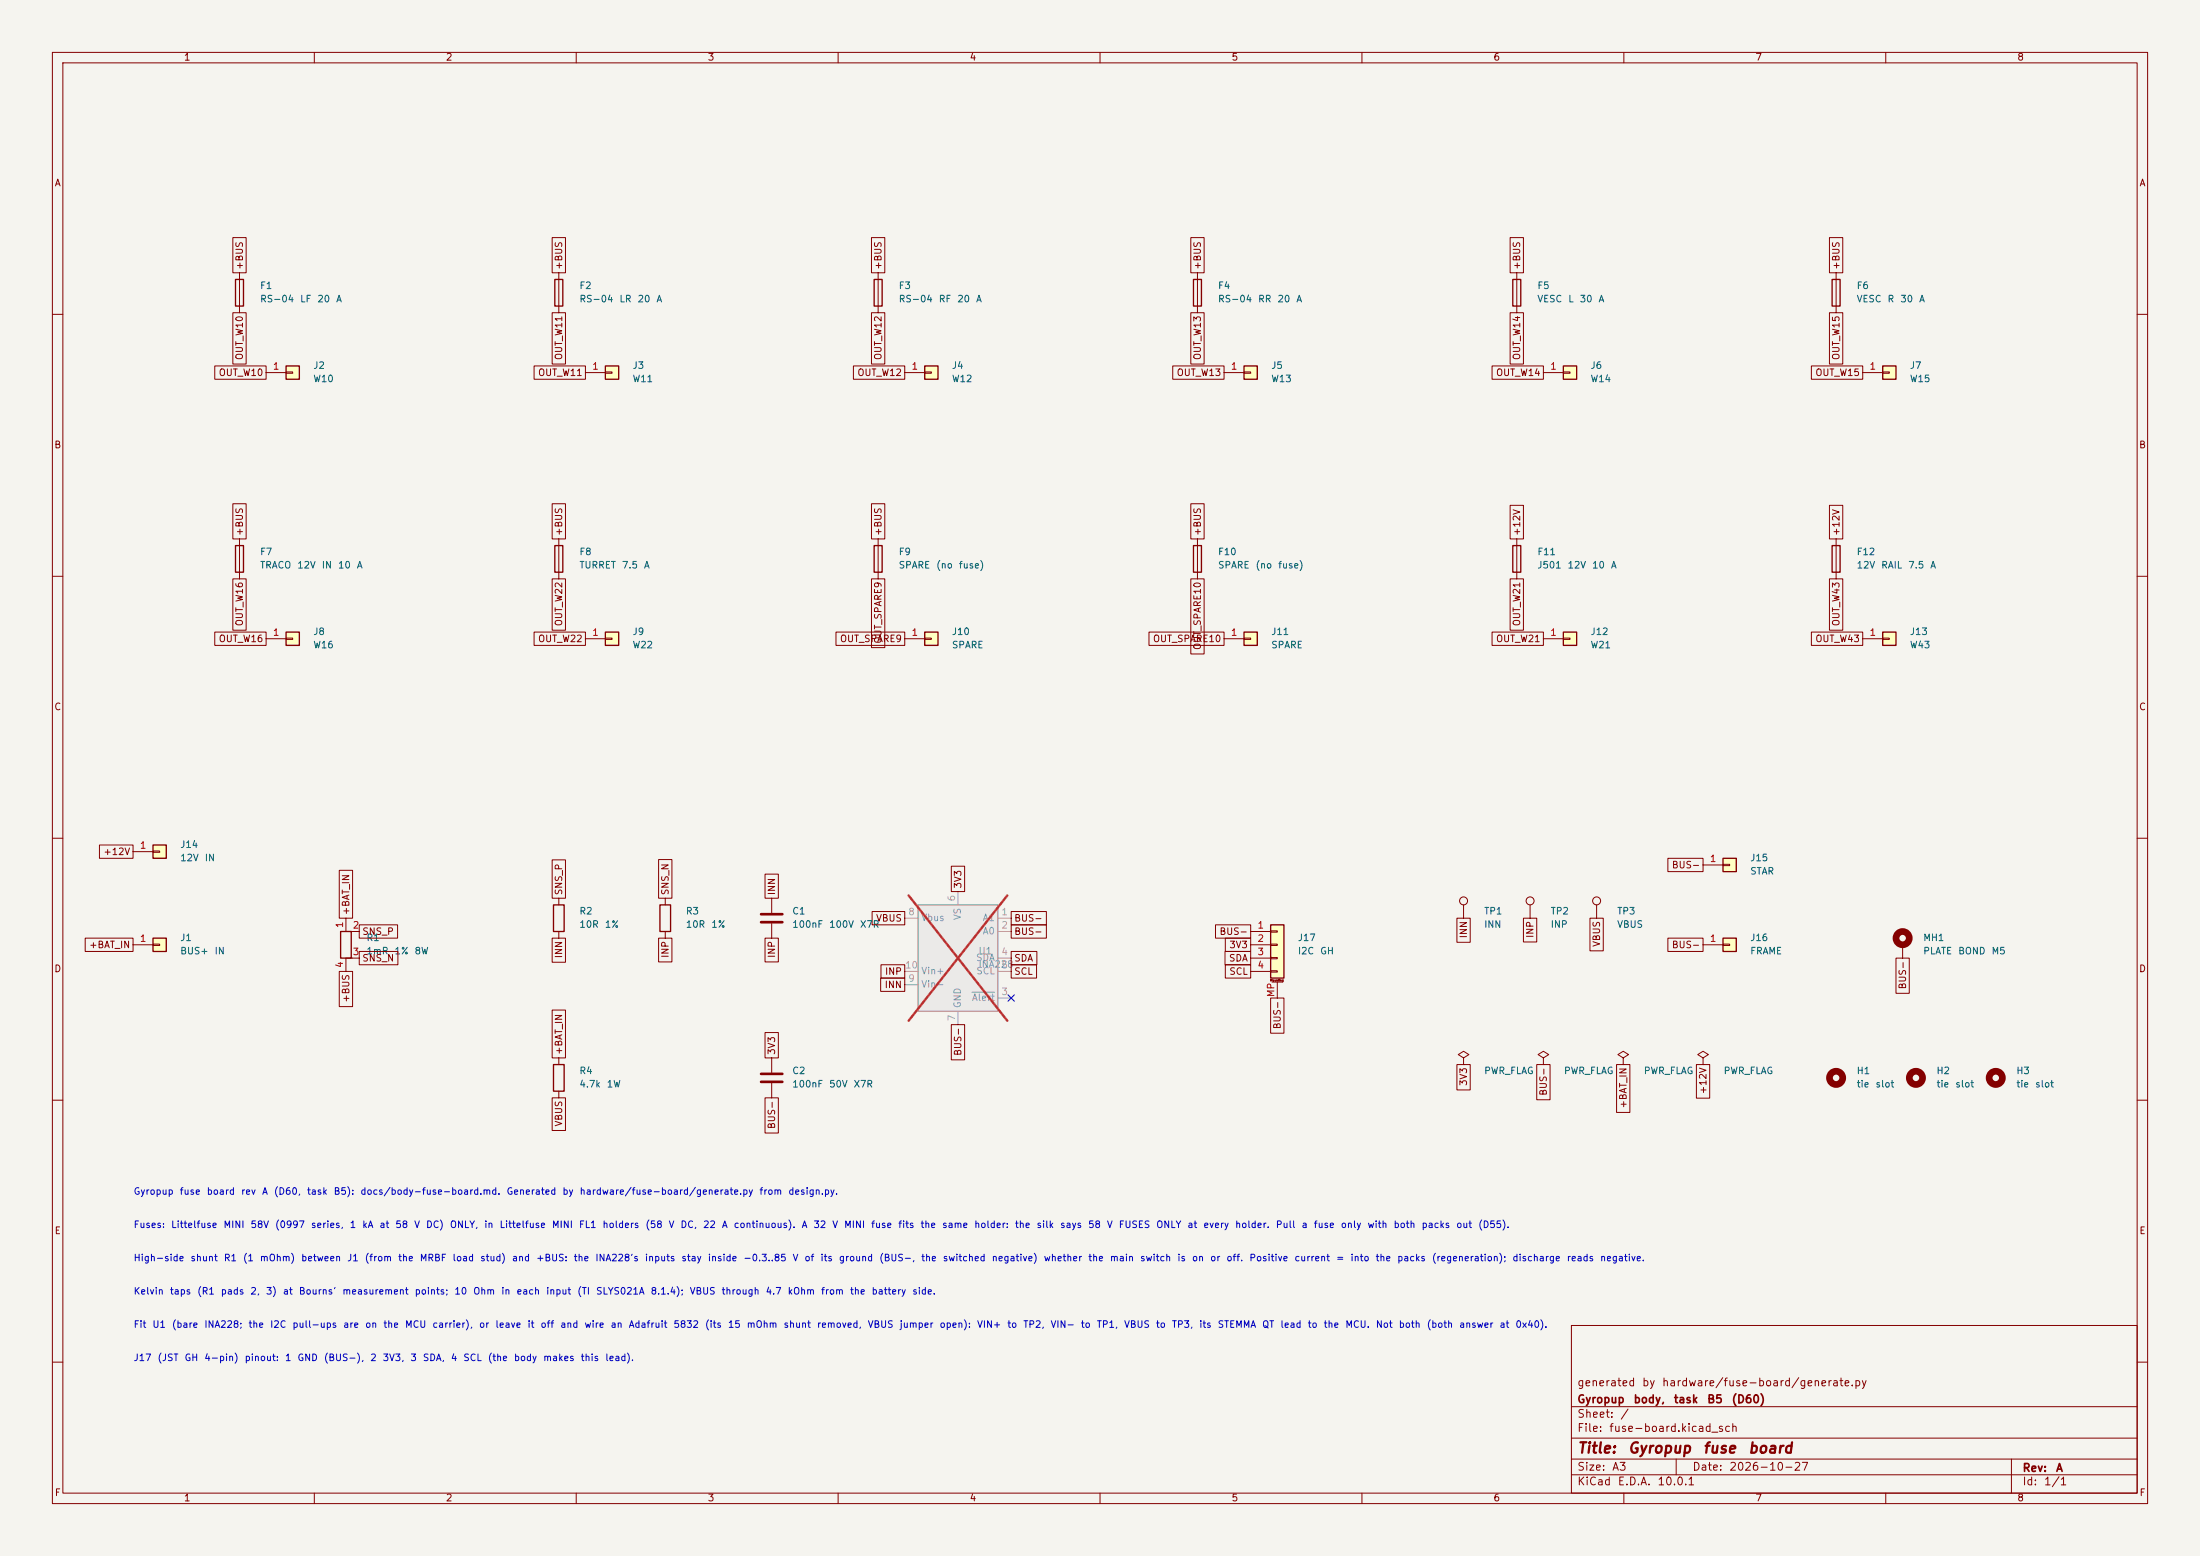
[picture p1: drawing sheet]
<svg xmlns="http://www.w3.org/2000/svg" width="420mm" height="297mm" viewBox="0 0 420 297" stroke-linecap="round" stroke-linejoin="round" font-family="sans-serif">
<path d="M0 0h420v297h-420z" fill="#f5f4ef" stroke="#f5f4ef" stroke-width=".19"/>
<g fill="none" stroke="#840000" stroke-width=".19">
<path d="M10 10h400v277h-400zM12 12h396v273h-396zM60 10v2M110 10v2M160 10v2M210 10v2M260 10v2M310 10v2M360 10v2M10 60h2M408 60h2M10 110h2"/>
<path d="M408 110h2M10 160h2M408 160h2M363.2 180.3v2.6M10 210h2M408 210h2M300 253h108v32h-108zM10 260h2M300 278.5h108M300 274.5h108M300 268.5h108M320 278.5v3"/>
<path d="M384 278.5v6.5M408 260h2M60 285v2M110 285v2M160 285v2M210 285v2M260 285v2M300 281.5h108M310 285v2M360 285v2"/>
</g>
<circle cx="363.2" cy="179.1" r="1.27" fill="none" stroke="#840000" stroke-width="1.3"/>
<path d="M359.4 69.9h2.5v2.5h-2.5z" fill="#ffffc2"/>
<path d="M349.8 53.3h1.5v5.1h-1.5zM359.4 69.9h2.5v2.5h-2.5z" fill="none" stroke="#840000" stroke-width=".25"/>
<path d="M350.5 52.1v7.6M355.6 71.1h3.8M359.4 71h1.3v.2h-1.3z" fill="none" stroke="#840000" stroke-width=".19"/>
<path d="M298.4 69.9h2.6v2.5h-2.6z" fill="#ffffc2"/>
<path d="M288.8 53.3h1.5v5.1h-1.5zM298.4 69.9h2.6v2.5h-2.6z" fill="none" stroke="#840000" stroke-width=".25"/>
<path d="M289.6 52.1v7.6M294.6 71.1h3.8M298.4 71h1.3v.2h-1.3z" fill="none" stroke="#840000" stroke-width=".19"/>
<path d="M359.4 120.7h2.5v2.5h-2.5z" fill="#ffffc2"/>
<path d="M349.8 104.1h1.5v5.1h-1.5zM359.4 120.7h2.5v2.5h-2.5z" fill="none" stroke="#840000" stroke-width=".25"/>
<path d="M350.5 102.9v7.6M355.6 121.9h3.8M359.4 121.8h1.3v.2h-1.3zM325.1 201.9l1-.6-1-.6-1 .6 1 .6v1.3M325.1 203.2h.1" fill="none" stroke="#840000" stroke-width=".19"/>
<path d="M328.9 179.1h2.6v2.5h-2.6z" fill="#ffffc2"/>
<path d="M328.9 179.1h2.6v2.5h-2.6z" fill="none" stroke="#840000" stroke-width=".25"/>
<path d="M325.1 180.3h3.8M328.9 180.2h1.3v.3h-1.3zM309.9 201.9l1-.6-1-.6-1 .6 1 .6v1.3M309.9 203.2h.1" fill="none" stroke="#840000" stroke-width=".19"/>
<path d="M328.9 163.8h2.6v2.6h-2.6z" fill="#ffffc2"/>
<path d="M328.9 163.8h2.6v2.6h-2.6z" fill="none" stroke="#840000" stroke-width=".25"/>
<path d="M325.1 165.1h3.8M328.9 165h1.3v.2h-1.3z" fill="none" stroke="#840000" stroke-width=".19"/>
<g fill="none" stroke="#840000" stroke-width="1.3">
<circle cx="350.5" cy="205.7" r="1.27"/>
<circle cx="365.8" cy="205.7" r="1.27"/>
<circle cx="381" cy="205.7" r="1.27"/>
</g>
<path d="M298.4 120.7h2.6v2.5h-2.6z" fill="#ffffc2"/>
<path d="M288.8 104.1h1.5v5.1h-1.5zM298.4 120.7h2.6v2.5h-2.6zM65 177.8h2.1v5.1h-2.1z" fill="none" stroke="#840000" stroke-width=".25"/>
<g fill="none" stroke="#840000" stroke-width=".19">
<path d="M289.6 102.9v7.6M294.6 121.9h3.8M298.4 121.8h1.3v.2h-1.3zM66 175.3v2.5h2.6M279.4 172.7v2.6M68.6 182.9h-2.6v2.5M279.4 201.9l1-.6-1-.6-1 .6 1 .6v1.3M279.4 203.2h.1M294.6 201.9l1.1-.6-1.1-.6-1 .6 1 .6v1.3M294.6 203.2h.1"/>
<circle cx="279.4" cy="172" r=".76"/>
</g>
<path d="M54.6 120.7h2.5v2.5h-2.5z" fill="#ffffc2"/>
<path d="M45 104.1h1.5v5.1h-1.5zM54.6 120.7h2.5v2.5h-2.5z" fill="none" stroke="#840000" stroke-width=".25"/>
<path d="M45.7 102.9v7.6M50.8 121.9h3.8M54.6 121.8h1.3v.2h-1.3z" fill="none" stroke="#840000" stroke-width=".19"/>
<path d="M54.6 69.9h2.5v2.5h-2.5z" fill="#ffffc2"/>
<path d="M45 53.3h1.5v5.1h-1.5zM54.6 69.9h2.5v2.5h-2.5z" fill="none" stroke="#840000" stroke-width=".25"/>
<path d="M45.7 52.1v7.6M50.8 71.1h3.8M54.6 71h1.3v.2h-1.3z" fill="none" stroke="#840000" stroke-width=".19"/>
<path d="M115.6 69.9h2.5v2.5h-2.5z" fill="#ffffc2"/>
<path d="M105.9 53.3h1.5v5.1h-1.5zM115.6 69.9h2.5v2.5h-2.5z" fill="none" stroke="#840000" stroke-width=".25"/>
<path d="M106.7 52.1v7.6M111.8 71.1h3.8M115.6 71h1.2v.2h-1.2z" fill="none" stroke="#840000" stroke-width=".19"/>
<path d="M115.6 120.7h2.5v2.5h-2.5z" fill="#ffffc2"/>
<path d="M105.9 104.1h1.5v5.1h-1.5zM115.6 120.7h2.5v2.5h-2.5zM105.7 203.2h2v5.1h-2z" fill="none" stroke="#840000" stroke-width=".25"/>
<path d="M106.7 102.9v7.6M111.8 121.9h3.8M115.6 121.8h1.2v.2h-1.2zM147.3 171.5v2.7M147.3 176.3v2.8M106.7 201.9v1.3M106.7 208.3v1.3" fill="none" stroke="#840000" stroke-width=".19"/>
<path d="M145.3 174.5h4.1M145.3 176h4.1" fill="none" stroke="#840000" stroke-width=".51"/>
<path d="M242.6 176.5h2.5v10.2h-2.5z" fill="#ffffc2"/>
<path d="M105.7 172.7h2v5.1h-2zM126 172.7h2v5.1h-2zM242.6 176.5h2.5v10.2h-2.5z" fill="none" stroke="#840000" stroke-width=".25"/>
<g fill="none" stroke="#840000" stroke-width=".19">
<path d="M106.7 171.5v1.2M106.7 177.8v1.3M127 171.5v1.2M127 177.8v1.3M238.8 177.8h3.8M242.6 177.7h1.2v.2h-1.2zM238.8 180.3h3.8M238.8 182.9h3.8M238.8 185.4h3.8M242.6 180.2h1.2v.3h-1.2zM242.6 182.8h1.2v.2h-1.2zM242.6 185.3h1.2v.2h-1.2z"/>
<path d="M242.8 187.5h2.1M243.8 187.5v3"/>
</g>
<path d="M29.2 161.3h2.5v2.5h-2.5z" fill="#ffffc2"/>
<path d="M29.2 161.3h2.5v2.5h-2.5z" fill="none" stroke="#840000" stroke-width=".25"/>
<path d="M25.4 162.6h3.8M29.2 162.4h1.3v.3h-1.3z" fill="none" stroke="#840000" stroke-width=".19"/>
<path d="M29.2 179.1h2.5v2.5h-2.5z" fill="#ffffc2"/>
<path d="M166.9 53.3h1.5v5.1h-1.5zM29.2 179.1h2.5v2.5h-2.5z" fill="none" stroke="#840000" stroke-width=".25"/>
<g fill="none" stroke="#840000" stroke-width=".19">
<path d="M167.6 52.1v7.6M292.1 172.7v2.6M304.8 172.7v2.6M25.4 180.3h3.8M29.2 180.2h1.3v.3h-1.3z"/>
<circle cx="292.1" cy="172" r=".76"/>
<circle cx="304.8" cy="172" r=".76"/>
</g>
<path d="M175.3 172.7h15.2v20.3h-15.2z" fill="#ebeae8"/>
<path d="M175.3 172.7h15.2v20.3h-15.2z" fill="none" stroke="#9c9b98" stroke-width=".25"/>
<path d="M172.7 175.3h2.6M182.9 170.2v2.5M190.5 175.3h2.5M190.5 177.8h2.5M172.7 185.4h2.6M172.7 188h2.6M182.9 193v2.6M190.5 190.5h2.5M190.5 182.9h2.5M190.5 185.4h2.5" fill="none" stroke="#9c9b98" stroke-width=".19"/>
<path d="M185.6 189.4h4.3" fill="none" stroke="#939391" stroke-width=".19"/>
<path d="M173.5 170.9l18.8 23.9M192.3 170.9l-18.8 23.9" fill="none" stroke="#e12e31" stroke-width=".46"/>
<path d="M237.5 120.7h2.5v2.5h-2.5z" fill="#ffffc2"/>
<path d="M227.8 53.3h1.6v5.1h-1.6zM227.8 104.1h1.6v5.1h-1.6zM237.5 120.7h2.5v2.5h-2.5z" fill="none" stroke="#840000" stroke-width=".25"/>
<path d="M228.6 52.1v7.6M228.6 102.9v7.6M233.7 121.9h3.8M237.5 121.8h1.3v.2h-1.3z" fill="none" stroke="#840000" stroke-width=".19"/>
<path d="M237.5 69.9h2.5v2.5h-2.5z" fill="#ffffc2"/>
<path d="M237.5 69.9h2.5v2.5h-2.5z" fill="none" stroke="#840000" stroke-width=".25"/>
<path d="M233.7 71.1h3.8M237.5 71h1.3v.2h-1.3zM147.3 201.9v2.8M147.3 206.8v2.8" fill="none" stroke="#840000" stroke-width=".19"/>
<path d="M145.3 205h4.1M145.3 206.5h4.1" fill="none" stroke="#840000" stroke-width=".51"/>
<path d="M176.5 120.7h2.6v2.5h-2.6z" fill="#ffffc2"/>
<path d="M166.9 104.1h1.5v5.1h-1.5zM176.5 120.7h2.6v2.5h-2.6z" fill="none" stroke="#840000" stroke-width=".25"/>
<path d="M167.6 102.9v7.6M172.7 121.9h3.8M176.5 121.8h1.3v.2h-1.3z" fill="none" stroke="#840000" stroke-width=".19"/>
<path d="M176.5 69.9h2.6v2.5h-2.6z" fill="#ffffc2"/>
<path d="M176.5 69.9h2.6v2.5h-2.6z" fill="none" stroke="#840000" stroke-width=".25"/>
<g fill="none" stroke="#840000" stroke-width=".19">
<path d="M44.4 45.4h2.6v6.7h-2.6zM44.4 59.7h2.6v9.8h-2.6zM105.4 59.7h2.6v9.8h-2.6zM105.4 45.4h2.6v6.7h-2.6zM166.4 59.7h2.5v9.8h-2.5zM166.4 45.4h2.5v6.7h-2.5zM227.3 59.7h2.6v9.8h-2.6zM227.3 45.4h2.6v6.7h-2.6zM288.3 59.7h2.5v9.8h-2.5zM288.3 45.4h2.5v6.7h-2.5zM349.2 59.7h2.6v9.8h-2.6zM349.2 45.4h2.6v6.7h-2.6z"/>
<path d="M41 69.8h9.8v2.6h-9.8zM102 69.8h9.8v2.6h-9.8zM162.9 69.8h9.8v2.6h-9.8zM172.7 71.1h3.8M176.5 71h1.3v.2h-1.3zM223.9 69.8h9.8v2.6h-9.8zM284.8 69.8h9.8v2.6h-9.8zM345.8 69.8h9.8v2.6h-9.8zM44.4 96.2h2.6v6.7h-2.6zM105.4 96.2h2.6v6.7h-2.6zM166.4 96.2h2.5v6.7h-2.5zM227.3 96.2h2.6v6.7h-2.6z"/>
<path d="M288.3 96.5h2.5v6.4h-2.5zM349.2 96.5h2.6v6.4h-2.6zM44.4 110.5h2.6v9.8h-2.6zM105.4 110.5h2.6v9.8h-2.6zM166.4 110.5h2.5v13.1h-2.5zM227.3 110.5h2.6v14.3h-2.6zM288.3 110.5h2.5v9.8h-2.5zM349.2 110.5h2.6v9.8h-2.6zM41 120.6h9.8v2.6h-9.8zM102 120.6h9.8v2.6h-9.8zM159.6 120.6h13.1v2.6h-13.1zM219.3 120.6h14.4v2.6h-14.4z"/>
<path d="M284.8 120.6h9.8v2.6h-9.8zM345.8 120.6h9.8v2.6h-9.8zM16.3 179.1h9.1v2.5h-9.1zM19 161.3h6.4v2.5h-6.4zM64.8 166.1h2.5v9.2h-2.5zM68.6 176.5h7.3v2.6h-7.3zM105.4 179.1h2.6v4.6h-2.6zM105.4 164.1h2.6v7.4h-2.6zM125.7 164.1h2.6v7.4h-2.6zM125.7 179.1h2.6v4.5h-2.6zM146 166.9h2.6v4.6h-2.6zM146 179.1h2.6v4.5h-2.6z"/>
<path d="M166.5 174h6.2v2.5h-6.2zM181.6 165.3h2.6v4.9h-2.6zM193 176.5h6.8v2.6h-6.8zM193 174h6.8v2.5h-6.8zM232 176.5h6.8v2.6h-6.8zM233.9 179.1h4.9v2.5h-4.9zM278.1 175.3h2.6v4.6h-2.6zM290.8 175.3h2.6v4.5h-2.6zM303.5 175.3h2.6v6.2h-2.6zM318.4 179.1h6.7v2.5h-6.7zM318.4 163.8h6.7v2.6h-6.7zM64.8 185.4h2.5v6.7h-2.5z"/>
<path d="M68.6 181.6h7.4v2.6h-7.4zM105.4 192.8h2.6v9.1h-2.6zM146 197.1h2.6v4.8h-2.6zM168.1 186.7h4.6v2.5h-4.6zM168.2 184.1h4.5v2.6h-4.5zM181.6 195.6h2.6v6.7h-2.6zM193 184.1h4.9v2.6h-4.9zM193 181.6h4.9v2.6h-4.9zM233.9 181.6h4.9v2.6h-4.9zM233.9 184.1h4.9v2.6h-4.9zM242.6 190.5h2.5v6.7h-2.5zM361.9 182.9h2.6v6.7h-2.6z"/>
<path d="M105.4 209.6h2.6v6.2h-2.6zM146 209.6h2.6v6.7h-2.6zM278.1 203.2h2.6v4.8h-2.6zM293.4 203.2h2.5v6.7h-2.5zM308.6 203.2h2.6v9.1h-2.6zM323.8 203.2h2.6v6.4h-2.6z"/>
</g>
<path d="M192.4 189.9l1.2 1.2M193.6 189.9l-1.2 1.2" fill="none" stroke="#000084" stroke-width=".19"/>
<g font-size="2" fill="#840000">
<text x="301" y="277.9">Title:</text>
<text x="310.6" y="277.9">Gyropup</text>
<text x="325" y="277.9">fuse</text>
<text x="333.6" y="277.9">board</text>
</g>
<g font-size="1.5" fill="#840000">
<text x="301" y="268.2">Gyropup</text>
<text x="301" y="265">generated</text>
<text x="311.7" y="268.2">body,</text>
<text x="313.4" y="265">by</text>
<text x="317.2" y="265">hardware/fuse-board/generate.py</text>
<text x="319.4" y="268.2">task</text>
<text x="325.8" y="268.2">B5</text>
<text x="330.5" y="268.2">(D60)</text>
<text x="301" y="273.7">File:</text>
<text x="301" y="271">Sheet:</text>
<text x="307.1" y="273.7">fuse-board.kicad_sch</text>
<text x="309.2" y="271">/</text>
<text x="301" y="281.1">Size:</text>
<text x="307.6" y="281.1">A3</text>
<text x="323" y="281.1">Date:</text>
<text x="330" y="281.1">2026-10-27</text>
<text x="386" y="281.3">Rev:</text>
<text x="392.4" y="281.3">A</text>
<text x="301" y="283.9">KiCad</text>
<text x="308.7" y="283.9">E.D.A.</text>
<text x="316.3" y="283.9">10.0.1</text>
<text x="386" y="283.9">Id:</text>
<text x="390.1" y="283.9">1/1</text>
</g>
<g font-size="1.3" fill="#840000">
<text x="35" y="11.9">1</text>
<text x="85" y="11.9">2</text>
<text x="135" y="11.9">3</text>
<text x="185" y="11.9">4</text>
<text x="235" y="11.9">5</text>
<text x="285" y="11.9">6</text>
<text x="335" y="11.9">7</text>
<text x="385" y="11.9">8</text>
<text x="10.3" y="35.9">A</text>
<text x="408.3" y="35.9">A</text>
<text x="46.7" y="51.6" transform="rotate(-90 46.7 51.6)">+BUS</text>
<text x="107.6" y="51.6" transform="rotate(-90 107.6 51.6)">+BUS</text>
<text x="168.6" y="51.6" transform="rotate(-90 168.6 51.6)">+BUS</text>
<text x="229.6" y="51.6" transform="rotate(-90 229.6 51.6)">+BUS</text>
<text x="290.5" y="51.6" transform="rotate(-90 290.5 51.6)">+BUS</text>
<text x="351.5" y="51.6" transform="rotate(-90 351.5 51.6)">+BUS</text>
<text x="46.7" y="68.8" transform="rotate(-90 46.7 68.8)">OUT_W10</text>
<text x="107.6" y="68.8" transform="rotate(-90 107.6 68.8)">OUT_W11</text>
<text x="168.6" y="68.8" transform="rotate(-90 168.6 68.8)">OUT_W12</text>
<text x="229.6" y="68.8" transform="rotate(-90 229.6 68.8)">OUT_W13</text>
<text x="290.5" y="68.8" transform="rotate(-90 290.5 68.8)">OUT_W14</text>
<text x="351.5" y="68.8" transform="rotate(-90 351.5 68.8)">OUT_W15</text>
<text x="41.7" y="72.1">OUT_W10</text>
<text x="102.6" y="72.1">OUT_W11</text>
<text x="163.6" y="72.1">OUT_W12</text>
<text x="224.5" y="72.1">OUT_W13</text>
<text x="285.5" y="72.1">OUT_W14</text>
<text x="346.5" y="72.1">OUT_W15</text>
<text x="10.3" y="85.9">B</text>
<text x="408.2" y="85.9">B</text>
<text x="46.7" y="102.4" transform="rotate(-90 46.7 102.4)">+BUS</text>
<text x="107.6" y="102.4" transform="rotate(-90 107.6 102.4)">+BUS</text>
<text x="168.6" y="102.4" transform="rotate(-90 168.6 102.4)">+BUS</text>
<text x="229.6" y="102.4" transform="rotate(-90 229.6 102.4)">+BUS</text>
<text x="290.5" y="102.4" transform="rotate(-90 290.5 102.4)">+12V</text>
<text x="351.5" y="102.4" transform="rotate(-90 351.5 102.4)">+12V</text>
<text x="46.7" y="119.6" transform="rotate(-90 46.7 119.6)">OUT_W16</text>
<text x="107.6" y="119.6" transform="rotate(-90 107.6 119.6)">OUT_W22</text>
<text x="290.5" y="119.6" transform="rotate(-90 290.5 119.6)">OUT_W21</text>
<text x="351.5" y="119.6" transform="rotate(-90 351.5 119.6)">OUT_W43</text>
<text x="41.7" y="122.9">OUT_W16</text>
<text x="102.6" y="122.9">OUT_W22</text>
<text x="168.6" y="123" transform="rotate(-90 168.6 123)">OUT_SPARE9</text>
<text x="220" y="122.9">OUT_SPARE10</text>
<text x="229.6" y="124.2" transform="rotate(-90 229.6 124.2)">OUT_SPARE10</text>
<text x="285.5" y="122.9">OUT_W21</text>
<text x="346.5" y="122.9">OUT_W43</text>
<text x="10.3" y="135.9">C</text>
<text x="408.2" y="135.9">C</text>
<text x="19.6" y="163.5">+12V</text>
<text x="319.1" y="166.1">BUS-</text>
<text x="107.6" y="171" transform="rotate(-90 107.6 171)">SNS_P</text>
<text x="128" y="171" transform="rotate(-90 128 171)">SNS_N</text>
<text x="148.3" y="171" transform="rotate(-90 148.3 171)">INN</text>
<text x="183.8" y="169.7" transform="rotate(-90 183.8 169.7)">3V3</text>
<text x="67" y="174.8" transform="rotate(-90 67 174.8)">+BAT_IN</text>
<text x="69.1" y="178.8">SNS_P</text>
<text x="167.1" y="176.2">VBUS</text>
<text x="193.5" y="178.8">BUS-</text>
<text x="193.5" y="176.2">BUS-</text>
<text x="232.7" y="178.8">BUS-</text>
<text x="280.4" y="179.2" transform="rotate(-90 280.4 179.2)">INN</text>
<text x="293.1" y="179.1" transform="rotate(-90 293.1 179.1)">INP</text>
<text x="10.3" y="185.9">D</text>
<text x="16.9" y="181.3">+BAT_IN</text>
<text x="69.1" y="183.8">SNS_N</text>
<text x="107.6" y="183" transform="rotate(-90 107.6 183)">INN</text>
<text x="128" y="183" transform="rotate(-90 128 183)">INP</text>
<text x="148.3" y="183" transform="rotate(-90 148.3 183)">INP</text>
<text x="193.5" y="183.8">SDA</text>
<text x="234.5" y="183.8">SDA</text>
<text x="234.6" y="181.3">3V3</text>
<text x="305.8" y="180.8" transform="rotate(-90 305.8 180.8)">VBUS</text>
<text x="319.1" y="181.3">BUS-</text>
<text x="408.2" y="185.9">D</text>
<text x="67" y="191.5" transform="rotate(-90 67 191.5)">+BUS</text>
<text x="168.8" y="188.9">INN</text>
<text x="168.8" y="186.4">INP</text>
<text x="193.5" y="186.4">SCL</text>
<text x="234.6" y="186.4">SCL</text>
<text x="364.2" y="188.9" transform="rotate(-90 364.2 188.9)">BUS-</text>
<text x="244.8" y="196.6" transform="rotate(-90 244.8 196.6)">BUS-</text>
<text x="107.6" y="201.5" transform="rotate(-90 107.6 201.5)">+BAT_IN</text>
<text x="148.3" y="201.5" transform="rotate(-90 148.3 201.5)">3V3</text>
<text x="183.8" y="201.6" transform="rotate(-90 183.8 201.6)">BUS-</text>
<text x="280.4" y="207.4" transform="rotate(-90 280.4 207.4)">3V3</text>
<text x="295.6" y="209.3" transform="rotate(-90 295.6 209.3)">BUS-</text>
<text x="326.1" y="209" transform="rotate(-90 326.1 209)">+12V</text>
<text x="107.6" y="215.1" transform="rotate(-90 107.6 215.1)">VBUS</text>
<text x="148.3" y="215.6" transform="rotate(-90 148.3 215.6)">BUS-</text>
<text x="310.8" y="211.7" transform="rotate(-90 310.8 211.7)">+BAT_IN</text>
<text x="10.3" y="235.9">E</text>
<text x="408.3" y="235.9">E</text>
<text x="10.3" y="285.9">F</text>
<text x="35" y="286.9">1</text>
<text x="85" y="286.9">2</text>
<text x="135" y="286.9">3</text>
<text x="185" y="286.9">4</text>
<text x="235" y="286.9">5</text>
<text x="285" y="286.9">6</text>
<text x="335" y="286.9">7</text>
<text x="385" y="286.9">8</text>
<text x="408.3" y="285.9">F</text>
</g>
<g font-size="1.3" fill="#006464">
<text x="49.5" y="55.5">F1</text>
<text x="49.5" y="58">RS-04</text>
<text x="57.2" y="58">LF</text>
<text x="60.5" y="58">20</text>
<text x="64.1" y="58">A</text>
<text x="110.5" y="55.5">F2</text>
<text x="110.5" y="58">RS-04</text>
<text x="118.1" y="58">LR</text>
<text x="121.6" y="58">20</text>
<text x="125.2" y="58">A</text>
<text x="171.5" y="55.5">F3</text>
<text x="171.5" y="58">RS-04</text>
<text x="179.1" y="58">RF</text>
<text x="182.6" y="58">20</text>
<text x="186.2" y="58">A</text>
<text x="232.4" y="55.5">F4</text>
<text x="232.4" y="58">RS-04</text>
<text x="240.1" y="58">RR</text>
<text x="243.8" y="58">20</text>
<text x="247.4" y="58">A</text>
<text x="293.4" y="55.5">F5</text>
<text x="293.4" y="58">VESC</text>
<text x="299.3" y="58">L</text>
<text x="301.5" y="58">30</text>
<text x="305.1" y="58">A</text>
<text x="354.3" y="55.5">F6</text>
<text x="354.3" y="58">VESC</text>
<text x="360.2" y="58">R</text>
<text x="362.7" y="58">30</text>
<text x="366.3" y="58">A</text>
<text x="59.7" y="70.7">J2</text>
<text x="120.7" y="70.7">J3</text>
<text x="181.6" y="70.7">J4</text>
<text x="242.6" y="70.7">J5</text>
<text x="303.5" y="70.7">J6</text>
<text x="364.5" y="70.7">J7</text>
<text x="59.7" y="73.3">W10</text>
<text x="120.7" y="73.3">W11</text>
<text x="181.6" y="73.3">W12</text>
<text x="242.6" y="73.3">W13</text>
<text x="303.5" y="73.3">W14</text>
<text x="364.5" y="73.3">W15</text>
<text x="49.5" y="106.3">F7</text>
<text x="110.5" y="106.3">F8</text>
<text x="171.5" y="106.3">F9</text>
<text x="232.4" y="106.3">F10</text>
<text x="293.4" y="106.3">F11</text>
<text x="354.3" y="106.3">F12</text>
<text x="49.5" y="108.8">TRACO</text>
<text x="56.6" y="108.8">12V</text>
<text x="61.3" y="108.8">IN</text>
<text x="64.4" y="108.8">10</text>
<text x="68" y="108.8">A</text>
<text x="110.5" y="108.8">TURRET</text>
<text x="118.6" y="108.8">7.5</text>
<text x="122.8" y="108.8">A</text>
<text x="171.5" y="108.8">SPARE</text>
<text x="178.6" y="108.8">(no</text>
<text x="182.9" y="108.8">fuse)</text>
<text x="232.4" y="108.8">SPARE</text>
<text x="239.6" y="108.8">(no</text>
<text x="243.9" y="108.8">fuse)</text>
<text x="293.4" y="108.8">J501</text>
<text x="299.1" y="108.8">12V</text>
<text x="303.8" y="108.8">10</text>
<text x="307.4" y="108.8">A</text>
<text x="354.3" y="108.8">12V</text>
<text x="359" y="108.8">RAIL</text>
<text x="364.2" y="108.8">7.5</text>
<text x="368.4" y="108.8">A</text>
<text x="59.7" y="121.5">J8</text>
<text x="59.7" y="124.1">W16</text>
<text x="120.7" y="121.5">J9</text>
<text x="120.7" y="124.1">W22</text>
<text x="181.6" y="124.1">SPARE</text>
<text x="181.6" y="121.5">J10</text>
<text x="242.6" y="124.1">SPARE</text>
<text x="242.6" y="121.5">J11</text>
<text x="303.5" y="121.5">J12</text>
<text x="303.5" y="124.1">W21</text>
<text x="364.5" y="121.5">J13</text>
<text x="364.5" y="124.1">W43</text>
<text x="34.3" y="164.7">12V</text>
<text x="34.3" y="162.2">J14</text>
<text x="39" y="164.7">IN</text>
<text x="334" y="167.2">STAR</text>
<text x="334" y="164.7">J15</text>
<text x="34.3" y="179.9">J1</text>
<text x="69.9" y="179.9">R1</text>
<text x="110.5" y="174.9">R2</text>
<text x="110.5" y="177.4">10R</text>
<text x="115.4" y="177.4">1%</text>
<text x="130.8" y="174.9">R3</text>
<text x="130.8" y="177.4">10R</text>
<text x="135.7" y="177.4">1%</text>
<text x="151.1" y="174.9">C1</text>
<text x="151.1" y="177.4">100nF</text>
<text x="158.2" y="177.4">100V</text>
<text x="164.1" y="177.4">X7R</text>
<text x="247.7" y="179.9">J17</text>
<text x="283.2" y="174.9">TP1</text>
<text x="283.2" y="177.4">INN</text>
<text x="295.9" y="174.9">TP2</text>
<text x="295.9" y="177.4">INP</text>
<text x="308.6" y="174.9">TP3</text>
<text x="308.6" y="177.4">VBUS</text>
<text x="334" y="179.9">J16</text>
<text x="367" y="179.9">MH1</text>
<text x="34.3" y="182.5">BUS+</text>
<text x="40.9" y="182.5">IN</text>
<text x="69.9" y="182.5">1mR</text>
<text x="75.2" y="182.5">1%</text>
<text x="79" y="182.5">8W</text>
<text x="247.7" y="182.5">I2C</text>
<text x="251.9" y="182.5">GH</text>
<text x="334" y="182.5">FRAME</text>
<text x="367" y="182.5">PLATE</text>
<text x="373.7" y="182.5">BOND</text>
<text x="380.1" y="182.5">M5</text>
<text x="110.5" y="205.3">R4</text>
<text x="110.5" y="207.9">4.7k</text>
<text x="115.7" y="207.9">1W</text>
<text x="151.1" y="205.3">C2</text>
<text x="151.1" y="207.9">100nF</text>
<text x="158.2" y="207.9">50V</text>
<text x="162.9" y="207.9">X7R</text>
<text x="283.2" y="205.3">PWR_FLAG</text>
<text x="298.5" y="205.3">PWR_FLAG</text>
<text x="313.7" y="205.3">PWR_FLAG</text>
<text x="328.9" y="205.3">PWR_FLAG</text>
<text x="354.3" y="207.9">tie</text>
<text x="354.3" y="205.3">H1</text>
<text x="357.9" y="207.9">slot</text>
<text x="369.6" y="207.9">tie</text>
<text x="369.6" y="205.3">H2</text>
<text x="373.2" y="207.9">slot</text>
<text x="384.8" y="207.9">tie</text>
<text x="384.8" y="205.3">H3</text>
<text x="388.4" y="207.9">slot</text>
</g>
<g font-size="1.3" fill="#a90000">
<text x="52" y="70.9">1</text>
<text x="113" y="70.9">1</text>
<text x="173.9" y="70.9">1</text>
<text x="234.9" y="70.9">1</text>
<text x="295.8" y="70.9">1</text>
<text x="356.8" y="70.9">1</text>
<text x="52" y="121.7">1</text>
<text x="113" y="121.7">1</text>
<text x="173.9" y="121.7">1</text>
<text x="234.9" y="121.7">1</text>
<text x="295.8" y="121.7">1</text>
<text x="356.8" y="121.7">1</text>
<text x="26.6" y="162.3">1</text>
<text x="326.3" y="164.8">1</text>
<text x="65.8" y="177.2" transform="rotate(-90 65.8 177.2)">1</text>
<text x="67.2" y="177.5">2</text>
<text x="240" y="177.5">1</text>
<text x="26.6" y="180.1">1</text>
<text x="65.8" y="184.9" transform="rotate(-90 65.8 184.9)">4</text>
<text x="67.2" y="182.6">3</text>
<text x="240" y="180.1">2</text>
<text x="240" y="182.6">3</text>
<text x="240" y="185.2">4</text>
<text x="326.3" y="180.1">1</text>
<text x="243.6" y="190.4" transform="rotate(-90 243.6 190.4)">MP</text>
</g>
<g font-size="1.3" fill="#a5a4a2">
<text x="182.6" y="172.2" transform="rotate(-90 182.6 172.2)">6</text>
<text x="173.3" y="175">8</text>
<text x="191.1" y="175">1</text>
<text x="191.1" y="177.5">2</text>
<text x="172.7" y="185.2">10</text>
<text x="191.1" y="182.6">4</text>
<text x="191.1" y="185.2">5</text>
<text x="173.3" y="187.7">9</text>
<text x="191.1" y="190.2">3</text>
<text x="182.6" y="195" transform="rotate(-90 182.6 195)">7</text>
</g>
<g font-size="1.3" fill="#939391">
<text x="175.8" y="176.1">Vbus</text>
<text x="183.7" y="175.7" transform="rotate(-90 183.7 175.7)">VS</text>
<text x="187.5" y="176.1">A1</text>
<text x="187.5" y="178.7">A0</text>
<text x="186.2" y="183.7">SDA</text>
<text x="186.7" y="182.5">U1</text>
<text x="186.7" y="185">INA228</text>
<text x="175.8" y="188.8">Vin-</text>
<text x="175.8" y="186.3">Vin+</text>
<text x="185.4" y="191.4">Alert</text>
<text x="186.3" y="186.3">SCL</text>
<text x="183.7" y="192.5" transform="rotate(-90 183.7 192.5)">GND</text>
</g>
<g font-size="1.3" fill="#0000c2">
<text x="25.4" y="228.3">Gyropup</text>
<text x="34.2" y="228.3">fuse</text>
<text x="39.4" y="228.3">board</text>
<text x="45.9" y="228.3">rev</text>
<text x="49.9" y="228.3">A</text>
<text x="52.2" y="228.3">(D60,</text>
<text x="58.5" y="228.3">task</text>
<text x="63.6" y="228.3">B5):</text>
<text x="68.7" y="228.3">docs/body-fuse-board.md.</text>
<text x="96.6" y="228.3">Generated</text>
<text x="107.3" y="228.3">by</text>
<text x="110.5" y="228.3">hardware/fuse-board/generate.py</text>
<text x="144.9" y="228.3">from</text>
<text x="150.4" y="228.3">design.py.</text>
<text x="25.4" y="234.7">Fuses:</text>
<text x="32.6" y="234.7">Littelfuse</text>
<text x="42.6" y="234.7">MINI</text>
<text x="47.7" y="234.7">58V</text>
<text x="52.4" y="234.7">(0997</text>
<text x="59.3" y="234.7">series,</text>
<text x="66.7" y="234.7">1</text>
<text x="69" y="234.7">kA</text>
<text x="72.3" y="234.7">at</text>
<text x="75.4" y="234.7">58</text>
<text x="79" y="234.7">V</text>
<text x="81.2" y="234.7">DC)</text>
<text x="85.8" y="234.7">ONLY,</text>
<text x="92.3" y="234.7">in</text>
<text x="95.3" y="234.7">Littelfuse</text>
<text x="105.3" y="234.7">MINI</text>
<text x="110.4" y="234.7">FL1</text>
<text x="114.9" y="234.7">holders</text>
<text x="123.1" y="234.7">(58</text>
<text x="127.5" y="234.7">V</text>
<text x="129.8" y="234.7">DC,</text>
<text x="134.1" y="234.7">22</text>
<text x="137.7" y="234.7">A</text>
<text x="140" y="234.7">continuous).</text>
<text x="152.9" y="234.7">A</text>
<text x="155.2" y="234.7">32</text>
<text x="158.8" y="234.7">V</text>
<text x="161" y="234.7">MINI</text>
<text x="166.2" y="234.7">fuse</text>
<text x="171.4" y="234.7">fits</text>
<text x="175.6" y="234.7">the</text>
<text x="179.7" y="234.7">same</text>
<text x="185.9" y="234.7">holder:</text>
<text x="193.6" y="234.7">the</text>
<text x="197.8" y="234.7">silk</text>
<text x="202.3" y="234.7">says</text>
<text x="207.6" y="234.7">58</text>
<text x="211.2" y="234.7">V</text>
<text x="213.5" y="234.7">FUSES</text>
<text x="220.6" y="234.7">ONLY</text>
<text x="226.6" y="234.7">at</text>
<text x="229.6" y="234.7">every</text>
<text x="235.7" y="234.7">holder.</text>
<text x="243.4" y="234.7">Pull</text>
<text x="248.4" y="234.7">a</text>
<text x="250.7" y="234.7">fuse</text>
<text x="255.8" y="234.7">only</text>
<text x="260.9" y="234.7">with</text>
<text x="265.9" y="234.7">both</text>
<text x="271.3" y="234.7">packs</text>
<text x="277.9" y="234.7">out</text>
<text x="282.1" y="234.7">(D55).</text>
<text x="25.4" y="241">High-side</text>
<text x="36.2" y="241">shunt</text>
<text x="42.6" y="241">R1</text>
<text x="46.3" y="241">(1</text>
<text x="49.5" y="241">mOhm)</text>
<text x="57.4" y="241">between</text>
<text x="66.2" y="241">J1</text>
<text x="69.5" y="241">(from</text>
<text x="75.9" y="241">the</text>
<text x="80" y="241">MRBF</text>
<text x="86.3" y="241">load</text>
<text x="91.6" y="241">stud)</text>
<text x="97.6" y="241">and</text>
<text x="102.2" y="241">+BUS:</text>
<text x="109.4" y="241">the</text>
<text x="113.5" y="241">INA228's</text>
<text x="123" y="241">inputs</text>
<text x="130" y="241">stay</text>
<text x="135" y="241">inside</text>
<text x="141.8" y="241">-0.3..85</text>
<text x="151.2" y="241">V</text>
<text x="153.5" y="241">of</text>
<text x="156.5" y="241">its</text>
<text x="160" y="241">ground</text>
<text x="167.7" y="241">(BUS-,</text>
<text x="175.7" y="241">the</text>
<text x="179.9" y="241">switched</text>
<text x="189.2" y="241">negative)</text>
<text x="199.2" y="241">whether</text>
<text x="207.6" y="241">the</text>
<text x="211.8" y="241">main</text>
<text x="217.5" y="241">switch</text>
<text x="224.6" y="241">is</text>
<text x="227.4" y="241">on</text>
<text x="230.9" y="241">or</text>
<text x="234" y="241">off.</text>
<text x="238.4" y="241">Positive</text>
<text x="247" y="241">current</text>
<text x="254.9" y="241">=</text>
<text x="257.7" y="241">into</text>
<text x="262.5" y="241">the</text>
<text x="266.6" y="241">packs</text>
<text x="273.2" y="241">(regeneration);</text>
<text x="288.6" y="241">discharge</text>
<text x="299" y="241">reads</text>
<text x="305.4" y="241">negative.</text>
<text x="25.4" y="247.4">Kelvin</text>
<text x="32.3" y="247.4">taps</text>
<text x="37.5" y="247.4">(R1</text>
<text x="42" y="247.4">pads</text>
<text x="47.7" y="247.4">2,</text>
<text x="50.7" y="247.4">3)</text>
<text x="53.9" y="247.4">at</text>
<text x="56.9" y="247.4">Bourns'</text>
<text x="65.2" y="247.4">measurement</text>
<text x="79.1" y="247.4">points;</text>
<text x="86.6" y="247.4">10</text>
<text x="90.2" y="247.4">Ohm</text>
<text x="95.6" y="247.4">in</text>
<text x="98.5" y="247.4">each</text>
<text x="104.1" y="247.4">input</text>
<text x="110.1" y="247.4">(TI</text>
<text x="113.7" y="247.4">SLYS021A</text>
<text x="124.1" y="247.4">8.1.4);</text>
<text x="131.6" y="247.4">VBUS</text>
<text x="137.6" y="247.4">through</text>
<text x="146.1" y="247.4">4.7</text>
<text x="150.3" y="247.4">kOhm</text>
<text x="156.6" y="247.4">from</text>
<text x="162.2" y="247.4">the</text>
<text x="166.3" y="247.4">battery</text>
<text x="174" y="247.4">side.</text>
<text x="25.4" y="253.7">Fit</text>
<text x="29" y="253.7">U1</text>
<text x="32.7" y="253.7">(bare</text>
<text x="38.9" y="253.7">INA228;</text>
<text x="47.3" y="253.7">the</text>
<text x="51.5" y="253.7">I2C</text>
<text x="55.7" y="253.7">pull-ups</text>
<text x="65.4" y="253.7">are</text>
<text x="69.6" y="253.7">on</text>
<text x="73.1" y="253.7">the</text>
<text x="77.2" y="253.7">MCU</text>
<text x="82.4" y="253.7">carrier),</text>
<text x="91.3" y="253.7">or</text>
<text x="94.4" y="253.7">leave</text>
<text x="100.6" y="253.7">it</text>
<text x="103.1" y="253.7">off</text>
<text x="106.8" y="253.7">and</text>
<text x="111.5" y="253.7">wire</text>
<text x="116.4" y="253.7">an</text>
<text x="119.9" y="253.7">Adafruit</text>
<text x="128.5" y="253.7">5832</text>
<text x="134.5" y="253.7">(its</text>
<text x="138.8" y="253.7">15</text>
<text x="142.4" y="253.7">mOhm</text>
<text x="149.5" y="253.7">shunt</text>
<text x="155.8" y="253.7">removed,</text>
<text x="165.5" y="253.7">VBUS</text>
<text x="171.6" y="253.7">jumper</text>
<text x="179.3" y="253.7">open):</text>
<text x="186.4" y="253.7">VIN+</text>
<text x="192.2" y="253.7">to</text>
<text x="195.2" y="253.7">TP2,</text>
<text x="200.4" y="253.7">VIN-</text>
<text x="206.2" y="253.7">to</text>
<text x="209.3" y="253.7">TP1,</text>
<text x="214.5" y="253.7">VBUS</text>
<text x="220.6" y="253.7">to</text>
<text x="223.6" y="253.7">TP3,</text>
<text x="228.8" y="253.7">its</text>
<text x="232.4" y="253.7">STEMMA</text>
<text x="240.8" y="253.7">QT</text>
<text x="244.3" y="253.7">lead</text>
<text x="249.5" y="253.7">to</text>
<text x="252.6" y="253.7">the</text>
<text x="256.7" y="253.7">MCU.</text>
<text x="262.5" y="253.7">Not</text>
<text x="266.9" y="253.7">both</text>
<text x="272.3" y="253.7">(both</text>
<text x="278.4" y="253.7">answer</text>
<text x="286.1" y="253.7">at</text>
<text x="289.2" y="253.7">0x40).</text>
<text x="25.4" y="260.1">J17</text>
<text x="30" y="260.1">(JST</text>
<text x="35.1" y="260.1">GH</text>
<text x="38.9" y="260.1">4-pin)</text>
<text x="46.6" y="260.1">pinout:</text>
<text x="54.3" y="260.1">1</text>
<text x="56.7" y="260.1">GND</text>
<text x="61.7" y="260.1">(BUS-),</text>
<text x="70.6" y="260.1">2</text>
<text x="72.9" y="260.1">3V3,</text>
<text x="78.2" y="260.1">3</text>
<text x="80.6" y="260.1">SDA,</text>
<text x="86" y="260.1">4</text>
<text x="88.3" y="260.1">SCL</text>
<text x="93" y="260.1">(the</text>
<text x="98" y="260.1">body</text>
<text x="103.6" y="260.1">makes</text>
<text x="110.7" y="260.1">this</text>
<text x="115.4" y="260.1">lead).</text>
</g>
<text font-size=".4" fill="#840000" x="242.5" y="187.4">Mounting</text>
</svg>
